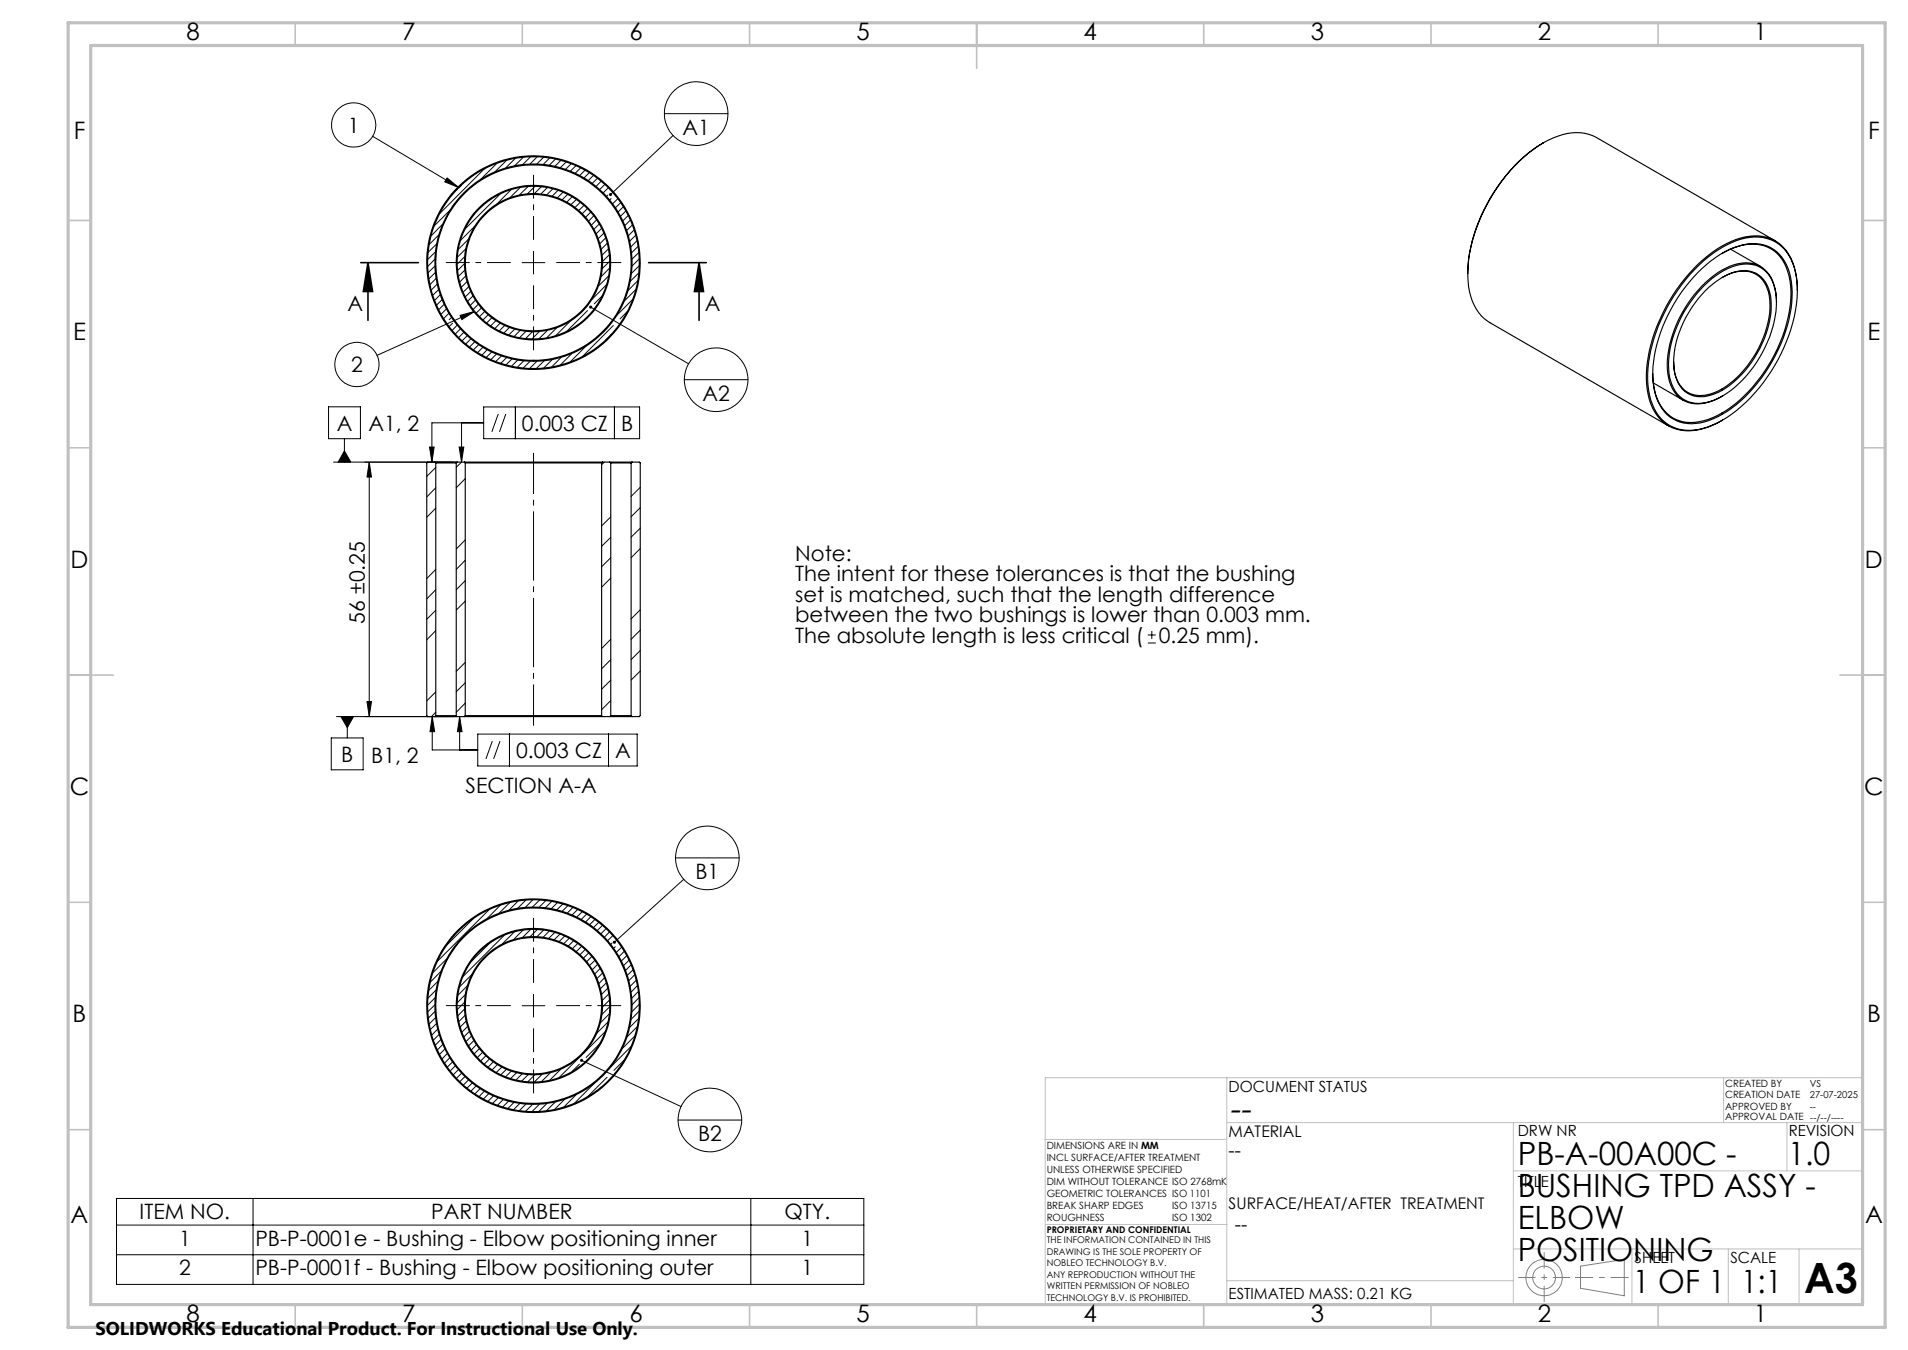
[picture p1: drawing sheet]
<svg xmlns="http://www.w3.org/2000/svg" width="420mm" height="297mm" viewBox="0 0 420 297" stroke-linecap="round" stroke-linejoin="round" font-family="sans-serif">
<g fill="none" stroke="#808080" stroke-width=".22">
<path d="M347.9 278.5l9.6-1.4v8l-9.6-1.7z"/>
<circle cx="339.9" cy="281" r="2.51"/>
<circle cx="339.9" cy="281.1" r="4"/>
</g>
<path d="M334.2 281h11.4" fill="none" stroke="#808080" stroke-width=".22" stroke-dasharray="15.2 1.3 1.3 1.3" stroke-dashoffset="11.4" stroke-linecap="butt"/>
<path d="M339.9 275.5v10.9" fill="none" stroke="#808080" stroke-width=".22" stroke-dasharray="15.2 1.3 1.3 1.3" stroke-dashoffset="11.7" stroke-linecap="butt"/>
<path d="M346.7 281h11.8" fill="none" stroke="#808080" stroke-width=".22" stroke-dasharray="15.2 1.3 1.3 1.3" stroke-dashoffset="11.2" stroke-linecap="butt"/>
<g fill="none" stroke="#c0c0c0" stroke-width=".22">
<path d="M270.1 237.1v49.9M379.4 237.1v9.9M410.1 237.1h-180v49.9M230 250.7h40M270.1 247h140M333.1 257.6h77M333.1 247v40M393.3 247v10.6M230.2 269.4h39.9M333.1 274.8h77M359.2 274.8v12.2M380.4 274.8v12.2"/>
<path d="M396 274.8v12.2M270.1 281.8h63"/>
</g>
<g fill="none" stroke="#c0c0c0" stroke-width=".35">
<path d="M65 5v5M115 5v5M165 5v5M215 5v10M265 5v5M315 5v5M365 5v5M15 48.5h5M410 48.5h5M15 98.5h5M410 98.5h5M15 148.5h10"/>
<path d="M405 148.5h10M15 198.5h5M410 198.5h5M15 248.5h5M410 248.5h5M65 287v5M115 287v5M165 287v5M215 287v5M265 287v5M315 287v5M365 287v5"/>
</g>
<path d="M15 5h400v287h-400zM20 10h390v277h-390z" fill="none" stroke="#c0c0c0" stroke-width=".7"/>
<g fill="none" stroke="#000" stroke-width=".25">
<path d="M339.7 31.5a35.9 35.9 0 0 0-15.2 20 28.2 28.2 0 0 0-1.4 8.7M374 58.3a19.9 19.9 0 0 1 12.3-6.2 8.6 8.6 0 0 1 8.7 6.8 24.6 24.6 0 0 1-1.2 14.9 35.5 35.5 0 0 1-15.7 19.2 11.5 11.5 0 0 1-10.4 .7 10.1 10.1 0 0 1-4.8-7.9 30.4 30.4 0 0 1 4.1-18.1 37.9 37.9 0 0 1 7-9.4zM379.1 55.7a11.2 11.2 0 0 1 10.1-1.3 9.1 9.1 0 0 1 4.8 7.4 27.5 27.5 0 0 1-3.4 16.2 31 31 0 0 1-12.6 13.4 10.3 10.3 0 0 1-9.9 .5 10.1 10.1 0 0 1-4.2-8.1l-.1-1.6M380.9 54.8l6.6 3.8M390.8 53l-39.4-22.7a10.4 10.4 0 0 0-9.6 .1 32.2 32.2 0 0 0-14.4 14.4 31 31 0 0 0-4.1 18.4 10.5 10.5 0 0 0 4.6 7.8l39.4 22.7M373.7 60a19.1 19.1 0 0 1 11.9-6.4 8 8 0 0 1 8.3 6.4 24.2 24.2 0 0 1-1.9 15.7 32.6 32.6 0 0 1-13.9 16 10.8 10.8 0 0 1-9.1 .8 9.4 9.4 0 0 1-5.1-8.3 30.4 30.4 0 0 1 5.4-18.7l1.7-2.4zM375.2 62.8a14 14 0 0 1 9.6-4.7 6.2 6.2 0 0 1 5.9 5.3 20.2 20.2 0 0 1-2.2 13 23.5 23.5 0 0 1-11.1 11.6 6.9 6.9 0 0 1-8.1-1.3 11.1 11.1 0 0 1-1.8-8.8 27.2 27.2 0 0 1 7.7-15.1zM375.4 64a13.5 13.5 0 0 1 8.3-4.5 5.6 5.6 0 0 1 5.8 4.7 18.8 18.8 0 0 1-2.7 13.5 20.5 20.5 0 0 1-9.3 8.9 6 6 0 0 1-7.6-1.5 11.4 11.4 0 0 1-1.1-8.9 25.4 25.4 0 0 1 6.6-12.2zM379.1 61a7.8 7.8 0 0 1 7.2-.8 7.1 7.1 0 0 1 3.3 6.8 23 23 0 0 1-11.4 19 6.7 6.7 0 0 1-7.3-.1 7.9 7.9 0 0 1-2.5-6.4M391.1 66.6a8.5 8.5 0 0 0-3.9-8.1 8.8 8.8 0 0 0-8.2 .9 26.2 26.2 0 0 0-12 21.9 7.6 7.6 0 0 0 4.5 7.2 9.4 9.4 0 0 0 7.7-1.4M395.6 63.9a14.1 14.1 0 0 0-3-9.4 9.3 9.3 0 0 0-10.4-1.8 29.9 29.9 0 0 0-14 12.2 33.7 33.7 0 0 0-5.7 19.8 10.9 10.9 0 0 0 5 9.1 10.8 10.8 0 0 0 9.4-.2l2.3-1.2M363.9 84.2l6.6 3.8"/>
<path d="M95.7 101.7h4.9M95.7 101.7h-1.6l-.2 .1v55.6l.2 .3h1.6M95.7 101.7l.2 .1M95.9 101.8h4.5M95.9 101.8v55.6M100.4 101.8v55.6M100.6 101.7l-.2 .1M100.6 101.7h1.6M102.2 101.7h30.4M102.2 101.7l.2 .1M102.4 101.8h30M102.4 101.8v55.6"/>
<path d="M132.4 101.8v55.6M132.6 101.7h1.6M132.6 101.7l-.2 .1M134.2 101.7h4.9M134.2 101.7l.2 .1M134.4 101.8h4.5M134.4 101.8v55.6M138.9 101.8v55.6M139.1 101.7h1.6l.2 .1v55.6l-.2 .3h-1.6M139.1 101.7l-.2 .1M95.7 157.7h4.9M95.9 157.4h4.5"/>
<path d="M95.9 157.4l-.2 .3M100.4 157.4l.2 .3M100.6 157.7h1.6M102.2 157.7h30.4M102.4 157.4h30M102.4 157.4l-.2 .3M132.4 157.4l.2 .3M132.6 157.7h1.6M134.2 157.7h4.9M134.4 157.4h4.5M134.4 157.4l-.2 .3M138.9 157.4l.2 .3"/>
<circle cx="117.4" cy="57.8" r="15.2"/>
<circle cx="117.4" cy="57.8" r="15"/>
<circle cx="117.4" cy="57.8" r="16.8"/>
<circle cx="117.4" cy="57.8" r="21.7"/>
<circle cx="117.4" cy="57.8" r="21.5"/>
<circle cx="117.4" cy="57.8" r="17"/>
<circle cx="117.4" cy="57.8" r="23.5"/>
<circle cx="117.4" cy="57.8" r="23.3"/>
<circle cx="117.4" cy="221.3" r="15.2"/>
<circle cx="117.4" cy="221.3" r="21.7"/>
<circle cx="117.4" cy="221.3" r="16.8"/>
<circle cx="117.4" cy="221.2" r="15"/>
<circle cx="117.4" cy="221.2" r="21.5"/>
<circle cx="117.4" cy="221.3" r="17"/>
<circle cx="117.4" cy="221.3" r="23.5"/>
<circle cx="117.4" cy="221.2" r="23.3"/>
</g>
<g fill="none" stroke="#000" stroke-width=".22">
<path d="M82 30l19 11.3M98.4 39.2l2.6 2.1-3.1-1.3zM106.6 37.1l-9.8 9.9M109.4 35.9l-3.6 3.5M111.5 35.2l-2.5 2.6M113.5 34.8l-2.2 2.2M115.2 34.6l-1.9 1.9M116.8 34.5l-1.8 1.7M118.3 34.5l-1.6 1.6M119.7 34.6l-1.6 1.5M121 34.7l-1.4 1.5M122.3 35l-1.4 1.4"/>
<path d="M123.5 35.3l-1.4 1.3M124.6 35.6l-1.3 1.3M125.7 36l-1.2 1.2M126.8 36.4l-1.2 1.3M127.8 36.9l-1.2 1.2M128.8 37.4l-1.2 1.2M129.7 38l-1.1 1.2M130.6 38.6l-1.1 1.2M131.5 39.2l-1.1 1.2M132.3 39.9l-1.1 1.1M146.3 25h13.9M148.2 29.8l-13.8 13"/>
<path d="M95.7 57l-1.5 1.6M95.7 58.5l-1.5 1.5M95.8 55.4l-1.7 1.7M95.8 59.9l-1.4 1.4M96.1 53.7l-1.9 1.8M96.6 51.6l-2.1 2.2M97.4 49.3l-2.5 2.6M99.1 46.2l-3.5 3.5M100.6 41.7l-.3 .2M101.6 40.7l-.6 .6M102.2 58l-1.5 1.5M102.3 56.5l-1.7 1.6"/>
<path d="M102.3 59.4l-1.4 1.4M102.6 54.7l-1.9 1.9M103.1 52.6l-2.2 2.3M104.6 49.7l-3.2 3.2M110.1 42.7l-7.8 7.7M112.5 41.7l-3.1 3.2M114.5 41.2l-2.2 2.3M114.9 57.8h5M116.2 41l-1.9 1.9M117.4 55.3v5M117.8 41l-1.7 1.6M119.2 41.1l-1.5 1.5"/>
<path d="M120.5 41.3l-1.4 1.4M121.7 41.5l-1.3 1.4M122.8 41.9l-1.2 1.2M123.9 42.3l-1.2 1.2M125 42.8l-1.2 1.2M125.9 43.3l-1.2 1.2M126.9 43.9l-1.2 1.1M127.7 44.5l-1.1 1.1M128.6 45.2l-1.2 1.1M129.3 45.9l-1.1 1.1M130 46.7l-1.1 1.1M130.7 47.5l-1.1 1.1"/>
<path d="M131.3 48.4l-1.1 1.1M131.9 49.3l-1.2 1.1M132.4 50.2l-1.2 1.2M132.9 51.3l-1.2 1.2M133.1 40.6l-1.1 1.1M133.3 52.3l-1.3 1.3M133.7 53.5l-1.4 1.4M133.8 42.9l-.3 .3M133.9 41.3l-1.1 1.1M133.9 54.7l-1.4 1.4M134.1 56.1l-1.5 1.4M134.2 59l-1.9 1.9"/>
<path d="M134.2 57.5l-1.6 1.6M134.5 43.7l-.3 .3M136 43.7l-1.1 1.1M136.6 44.6l-1.1 1.1M137.2 45.5l-1.1 1.1M137.8 46.4l-1.2 1.2M138.3 47.4l-1.2 1.2M138.7 48.4l-1.2 1.2M139.2 49.5l-1.3 1.2M139.6 50.6l-1.3 1.3M139.9 51.7l-1.3 1.4M140.2 52.9l-1.3 1.4"/>
<path d="M140.4 54.2l-1.4 1.4M140.6 55.6l-1.5 1.4M140.7 56.9l-1.6 1.7M140.7 58.5l-1.7 1.6M96 61.2l-1.3 1.4M96.2 62.5l-1.3 1.3M96.6 63.7l-1.4 1.3M96.9 64.8l-1.2 1.3M97.3 65.9l-1.2 1.2M97.8 67l-1.2 1.2M98.2 68l-1.1 1.1M98.8 68.9l-1.2 1.2"/>
<path d="M99.4 69.8l-.5 .5M99.6 71.1l-.8 .8M100.6 71.5l-1.1 1.2M101.3 69.4l3.2-.9-2.8 1.8zM101.4 72.4l-1.2 1.1M102.1 73.1l-1.1 1.2M102.5 60.7l-1.3 1.4M102.8 61.9l-1.3 1.3M102.8 73.9l-1.1 1.1M103.2 63.1l-1.2 1.2M103.6 64.1l-1.2 1.2M103.6 74.5l-1.1 1.2"/>
<path d="M104.1 65.1l-1.2 1.2M104.5 68.5l-21.5 9.7M104.5 75.2l-1.1 1.1M104.7 66l-1.2 1.2M105.3 66.9l-1.2 1.2M105.4 75.8l-1.2 1.2M106 67.8l-1.2 1.1M106.3 76.4l-1.2 1.2M106.7 68.5l-1.1 1.2M107.2 76.9l-1.1 1.2M107.5 69.2l-1.2 1.2M108.2 77.4l-1.2 1.2"/>
<path d="M108.3 69.9l-1.2 1.1M109.1 70.6l-1.1 1.1M109.3 77.9l-1.2 1.2M110.1 71.1l-1.2 1.2M110.4 78.3l-1.3 1.2M111.1 71.6l-1.2 1.2M111.5 78.7l-1.3 1.2M112.1 72l-1.2 1.3M112.7 78.9l-1.3 1.4M113.3 72.4l-1.3 1.3M114 79.2l-1.4 1.4M114.5 72.7l-1.3 1.3"/>
<path d="M115.3 79.4l-1.4 1.4M115.8 72.9l-1.4 1.4M116.7 79.5l-1.5 1.5M117.2 73l-1.5 1.5M118.2 79.5l-1.6 1.6M118.7 72.9l-1.6 1.7M119.8 79.3l-1.7 1.8M120.5 72.7l-1.9 1.8M121.6 79.1l-1.9 1.9M122.6 72.1l-2.3 2.2M123.5 78.6l-2.1 2.1M125.5 70.7l-3.2 3.2"/>
<path d="M125.9 77.8l-2.6 2.5M129 76.1l-3.5 3.5M129.3 68.3l-4.5 4.6M130 67.6l21.6 12.4M132.5 65.1l-1.7 1.7M133.5 62.6l-3.2 3.3M134 60.7l-2.3 2.2M134.5 73.6l-1.2 1.3M135 71.6l-6.8 6.9M138.1 68.5l-1.6 1.7M139.3 65.9l-3.5 3.5M140 63.7l-2.6 2.5"/>
<path d="M140.4 61.8l-2.1 2.1M140.6 60l-1.9 1.9M72.3 89.5h7v7h-7zM75.8 99.2l1.4 2.5h-2.8zM75.8 96.5v5.2M94.5 98.4h1.1l-.5 3.3zM101.1 98.4h1l-.5 3.3zM101.6 93v8.7M106.5 89.5h34.3v7h-34.3zM106.5 93h-11.4v8.7M109.7 91.1l-1.4 3.9M111.3 91.1l-1.3 3.9"/>
<path d="M113.5 89.5v7M135.3 89.5v7M150.6 83.5h14M73.4 101.7h27.2M81.3 101.7l.5 3.2h-1zM81.3 101.7v56M95.9 102.8l-2 2M95.9 107.3l-2 2M95.9 111.8l-2 2M101.6 101.7l-1.2 1.1M102.4 118.8l-2 2M102.4 105.3l-2 2"/>
<path d="M133 101.7l-.6 .5M134.4 113.7l-2 2M134.4 118.2l-2 2M140.9 107.2l-2 2M140.9 111.7l-2 2M140.9 116.2l-2 2M95.9 125.3l-2 2M95.9 129.7l-2 2.1M95.9 134.3l-2 1.9M95.9 138.7l-2 2.1M102.4 123.3l-2 2M102.4 127.7l-2 2"/>
<path d="M102.4 132.3l-2 1.9M134.4 127.2l-2 2M134.4 122.7l-2 2M140.9 134.2l-2 2M140.9 138.6l-2 2M140.9 120.7l-2 2M252.7 139.7h1.7M253.5 138.8v1.8M74 157.7h26.6M75 157.7h2.8l-1.4 2.4zM76.4 157.7v4.6M80.8 154.3h1l-.5 3.4z"/>
<path d="M95.1 157.7l.6 3.3h-1zM95.1 157.7v7.3h10.1M95.9 152.2l-2 2M95.9 156.7l-.9 1M101.2 157.7l.5 3.3h-1zM101.2 157.7v7.3M102.4 145.7l-2 2M102.4 150.2l-2 2M102.4 154.7l-2 2M134.4 140.6l-2 2.1M134.4 145.1l-2 2M134.4 149.6l-2 2"/>
<path d="M134.4 154.1l-2 2M140.9 143.1l-2 2M140.9 147.6l-2 2M252.7 141.5h1.7M72.9 162.3h7v7.1h-7zM105.2 161.5h35.1v7h-35.1zM108.4 163.1l-1.4 3.9M110.1 163.1l-1.4 3.9M112.1 161.5v7M133.9 161.5v7M110.2 199.1l-3.1 3.1M112.3 198.5l-2.4 2.4"/>
<path d="M114.1 198.2l-2.1 2M115.7 198l-1.8 1.8M117.3 197.9l-1.7 1.7M118.8 198l-1.6 1.6M120.2 198.1l-1.5 1.5M121.5 198.3l-1.4 1.4M122.7 198.6l-1.3 1.3M123.9 198.9l-1.3 1.3M125 199.2l-1.2 1.3M126.1 199.6l-1.2 1.3M148.7 188.7h14M150.5 193.4l-15.2 13.9"/>
<path d="M95.8 219.5l-1.7 1.7M96 217.8l-1.8 1.8M96.4 215.9l-2 2M97.1 213.7l-2.4 2.4M98.3 211l-3 3M102.4 218.8l-1.8 1.8M102.9 216.9l-2.1 2.1M103.9 214.4l-2.8 2.7M104.2 202l-6 6.1M107.7 200.1l-11.5 11.4M107.7 207.5l-4 4.1M111.1 205.7l-9.2 9.2"/>
<path d="M113.3 205l-2.7 2.7M115.1 204.6l-2 2.1M116.8 204.5l-1.8 1.8M117.4 218.8v5M118.3 204.5l-1.6 1.6M119.7 204.6l-1.5 1.5M120.9 204.8l-1.3 1.4M122.1 205.1l-1.3 1.3M123.3 205.5l-1.3 1.3M124.3 205.9l-1.2 1.2M125.3 206.4l-1.2 1.2M126.3 207l-1.2 1.1"/>
<path d="M127.1 200.1l-1.2 1.2M127.2 207.6l-1.2 1.1M128 208.2l-1.1 1.1M128.2 200.6l-1.2 1.2M128.8 208.9l-1.1 1.1M129.1 201.1l-1.1 1.2M129.6 209.7l-1.2 1.1M130.1 201.7l-1.2 1.1M130.3 210.4l-1.1 1.2M131 202.3l-1.2 1.1M131 211.3l-1.2 1.1M131.6 212.2l-1.2 1.1"/>
<path d="M131.8 202.9l-1.1 1.1M132.1 213.1l-1.2 1.2M132.6 203.6l-1.1 1.1M132.6 214.1l-1.2 1.2M133.1 215.1l-1.3 1.3M133.4 204.3l-1.1 1.1M133.5 216.2l-1.3 1.3M133.8 217.4l-1.4 1.4M134 218.6l-1.4 1.5M134.2 205l-1.2 1.2M134.2 220l-1.6 1.5M134.7 207.5l-.3 .3"/>
<path d="M134.9 205.8l-1.2 1.2M135.4 208.3l-.3 .3M136.8 208.4l-1.1 1.1M137.4 209.3l-1.2 1.2M138 210.3l-1.2 1.1M138.5 211.2l-1.2 1.2M138.9 212.3l-1.2 1.2M139.3 213.4l-1.2 1.2M139.7 214.5l-1.3 1.3M140.1 215.6l-1.4 1.4M140.3 216.8l-1.4 1.5M140.5 218.2l-1.4 1.4"/>
<path d="M140.7 219.5l-1.6 1.5M95.7 221l-1.5 1.6M95.8 222.5l-1.5 1.5M95.9 223.9l-1.4 1.4M96.1 225.2l-1.4 1.3M96.3 226.4l-1.3 1.3M96.7 227.6l-1.3 1.2M97 228.7l-1.2 1.2M97.5 229.8l-1.2 1.2M97.9 230.8l-1.2 1.2M98.5 231.8l-1.2 1.2M99 232.7l-1.1 1.2"/>
<path d="M99.6 233.6l-1.1 1.2M100.2 234.5l-1.1 1.1M100.9 235.3l-1.1 1.2M101.6 236.1l-1.1 1.1M102.2 220.5l-1.6 1.6M102.2 222l-1.4 1.5M102.3 236.9l-1.1 1.1M102.4 223.4l-1.4 1.4M102.6 224.6l-1.3 1.4M102.9 225.8l-1.2 1.3M103.1 237.6l-1.1 1.1M103.3 226.9l-1.2 1.2"/>
<path d="M103.8 228l-1.2 1.1M104 238.3l-1.2 1.1M104.3 228.9l-1.1 1.2M104.8 238.9l-1.2 1.2M104.9 229.8l-1.1 1.2M105.5 230.7l-1.1 1.1M105.7 239.5l-1.2 1.2M106.2 231.5l-1.1 1.2M107 232.3l-1.2 1.1M107.7 233l-1.1 1.1M108.6 233.6l-1.1 1.2M109.5 234.2l-1.2 1.2"/>
<path d="M110.5 234.8l-1.2 1.1M111.5 235.2l-1.3 1.3M112.5 235.7l-1.2 1.2M113.7 236l-1.3 1.3M114.9 221.3h5M114.9 236.3l-1.3 1.3M116.3 236.4l-1.5 1.4M117.7 236.5l-1.5 1.5M119.3 236.3l-1.7 1.8M121.2 236l-2 1.9M123.5 235.2l-2.5 2.5M127.5 234.1l-1.6 1.7"/>
<path d="M127.8 232.3l-4.7 4.8M128 233.3l21.9 10.1M130.8 238.3l-4.4 4.5M131.9 229.7l-2.9 3M133.2 226.9l-4.7 4.8M133.6 237l-4.2 4.2M133.8 224.8l-2.4 2.5M134.1 223.1l-1.9 1.9M134.2 221.5l-1.7 1.7M137.4 233.2l-2.3 2.3M138.9 230.2l-4.4 4.5M139.8 227.9l-2.8 2.8"/>
<path d="M140.3 225.9l-2.3 2.2M140.5 224.1l-1.9 2M140.7 222.5l-1.8 1.8M140.7 220.9l-1.6 1.7M106.6 240.1l-1.2 1.2M107.6 240.6l-1.2 1.2M108.6 241.1l-1.2 1.2M109.7 241.5l-1.3 1.2M110.8 241.9l-1.3 1.3M111.9 242.2l-1.3 1.4M113.1 242.5l-1.3 1.4M114.4 242.7l-1.4 1.5"/>
<path d="M115.8 242.9l-1.5 1.4M117.2 243l-1.5 1.5M118.7 242.9l-1.6 1.6M120.4 242.7l-1.8 1.8M122.2 242.4l-1.9 2M124.3 241.8l-2.2 2.3M126.9 240.8l-2.8 2.8M149.3 246.4h14M25.6 263.7h164.5v18.9h-164.5zM25.6 269.5h164.5M25.6 276h164.5M55.7 263.7v18.9"/>
<path d="M165.3 263.7v18.9"/>
<circle cx="77.9" cy="27.5" r="4.9"/>
<circle cx="153.2" cy="25" r="7"/>
<circle cx="78.6" cy="80.2" r="4.9"/>
<circle cx="157.6" cy="83.5" r="7"/>
<circle cx="155.7" cy="188.7" r="7"/>
<circle cx="156.3" cy="246.4" r="7"/>
</g>
<path d="M79.4 57.8h12.7M81 57.8l1 6.3h-2zM81 57.8v12.7M142.8 57.8h12.7M153.9 57.8l1 6.3h-2zM153.9 57.8v12.7" fill="none" stroke="#000" stroke-width=".35"/>
<path d="M112.4 57.8h-14.3M117.4 52.8v-14.3M122.4 57.8h14.3M117.4 62.8v14.3M117.4 216.2v-14.3M112.4 221.2h-14.3M117.4 226.2v14.3M122.4 221.2h14.3" fill="none" stroke="#000" stroke-width=".22" stroke-dasharray="15.2 1.3 1.3 1.3" stroke-dashoffset="10" stroke-linecap="butt"/>
<path d="M117.4 159.6v-60" fill="none" stroke="#000" stroke-width=".22" stroke-dasharray="15.2 1.3 1.3 1.3" stroke-dashoffset="6.2" stroke-linecap="butt"/>
<g fill="#000">
<path d="M98.4 39.2l2.6 2.1-3.1-1.3zM101.3 69.4l3.2-.9-2.8 1.8zM134.2 42.5l-.2 .3 .1 .2 .3-.2-.3 .2a.35 .35 0 0 0 .5 .1 .35 .35 0 0 0 .1-.5 .35 .35 0 0 0-.5-.1zM129.7 67.4a.34 .34 0 0 0 .2 .5 .34 .34 0 0 0 .4-.4 .34 .34 0 0 0-.5-.2l-.1 .1 .3 .2zM101.1 98.4h1l-.5 3.3zM94.5 98.4h1.1l-.5 3.3zM101.2 157.7l.5 3.3h-1zM95.1 157.7l.6 3.3h-1zM75.8 99.2l1.4 2.5h-2.8zM75 157.7l1.4 2.4 1.4-2.4zM134.9 207.1l.1 .4 .3-.2-.3 .2a.34 .34 0 0 0 .5 0 .34 .34 0 0 0-.1-.5 .34 .34 0 0 0-.5 .1zM127.8 233l-.1 .1 .3 .2-.3-.2a.35 .35 0 0 0 .3 .5 .35 .35 0 0 0 .4-.4 .35 .35 0 0 0-.6-.2z"/>
<path d="M153.9 57.8l1 6.3h-2zM81 57.8l1 6.3h-2z"/>
<path d="M81.3 101.7l.5 3.2h-1zM80.8 154.3h1l-.5 3.4z"/>
</g>
<text font-size="9.2" x="397.2" y="284.5">A3</text>
<text font-size="7.3" x="270.4" y="246.3">--</text>
<g font-size="7.1">
<text x="334.1" y="256.2">PB-A-00A00C -</text>
<text x="393.6" y="256.2">1.0</text>
<text x="334.1" y="263.3">BUSHING TPD ASSY -</text>
<text x="334.1" y="270.3">ELBOW</text>
<text x="334.1" y="277.4">POSITIONING</text>
<text x="359.4" y="284.5">1 OF 1</text>
<text x="383.3" y="284.5">1:1</text>
</g>
<g font-size="5.3">
<text x="41" y="8.9">8</text>
<text x="88.5" y="8.9">7</text>
<text x="138.5" y="8.9">6</text>
<text x="188.5" y="8.9">5</text>
<text x="238.5" y="8.9">4</text>
<text x="288.5" y="8.9">3</text>
<text x="338.5" y="8.9">2</text>
<text x="386" y="8.9">1</text>
<text x="16.2" y="30.7">F</text>
<text x="411.2" y="30.7">F</text>
<text x="16.1" y="74.9">E</text>
<text x="411.1" y="74.9">E</text>
<text x="15.5" y="124.9">D</text>
<text x="410.5" y="124.9">D</text>
<text x="15.4" y="174.9">C</text>
<text x="410.4" y="174.9">C</text>
<text x="16" y="224.9">B</text>
<text x="411" y="224.9">B</text>
<text x="15.5" y="269.2">A</text>
<text x="410.5" y="269.2">A</text>
<text x="41" y="290.9">8</text>
<text x="88.5" y="290.9">7</text>
<text x="138.5" y="290.9">6</text>
<text x="188.5" y="290.9">5</text>
<text x="238.5" y="290.9">4</text>
<text x="288.5" y="290.9">3</text>
<text x="338.5" y="290.9">2</text>
<text x="386" y="290.9">1</text>
</g>
<g font-size="4.7">
<text x="76.6" y="29.2">1</text>
<text x="150.2" y="29.6">A1</text>
<text x="76.5" y="68.3">A</text>
<text x="155.2" y="68.3">A</text>
<text x="77.3" y="81.9">2</text>
<text x="154.6" y="88.2">A2</text>
<text x="74.1" y="94.8">A</text>
<text x="81.1" y="94.9">A1, 2</text>
<text x="114.9" y="94.8">0.003 CZ</text>
<text x="136.7" y="94.8">B</text>
<text x="175" y="123.3">Note:</text>
<text x="175" y="127.9">The intent for these tolerances is that the bushing</text>
<text x="80.3" y="137.2" transform="rotate(-90 80.3 137.2)">56 ±0.25</text>
<text x="175" y="132.4">set is matched, such that the length difference</text>
<text x="175" y="136.9">between the two bushings is lower than 0.003 mm.</text>
<text x="175" y="141.4">The absolute length is less critical (</text>
<text x="255.1" y="141.4">0.25 mm).</text>
<text x="75.1" y="167.6">B</text>
<text x="81.7" y="167.8">B1, 2</text>
<text x="113.6" y="166.8">0.003 CZ</text>
<text x="135.4" y="166.8">A</text>
<text x="102.5" y="174.4">SECTION A-A</text>
<text x="153.1" y="193.4">B1</text>
<text x="153.7" y="251">B2</text>
<text x="30.7" y="268.3">ITEM NO.</text>
<text x="94.9" y="268.3">PART NUMBER</text>
<text x="172.7" y="268.3">QTY.</text>
<text x="39.4" y="274">1</text>
<text x="56.2" y="274">PB-P-0001e - Bushing - Elbow positioning inner</text>
<text x="176.4" y="274">1</text>
<text x="39.4" y="280.5">2</text>
<text x="56.2" y="280.5">PB-P-0001f - Bushing - Elbow positioning outer</text>
<text x="176.4" y="280.5">1</text>
</g>
<g font-size="4.2">
<text x="270.4" y="254.6">--</text>
<text x="271.8" y="270.8">--</text>
</g>
<text font-size="4.1" x="21" y="293.7">SOLIDWORKS Educational Product. For Instructional Use Only.</text>
<g font-size="3.5">
<text x="270.4" y="250.1">MATERIAL</text>
<text x="270.4" y="266">SURFACE/HEAT/AFTER TREATMENT</text>
</g>
<g font-size="3.4">
<text x="270.4" y="240.2">DOCUMENT STATUS</text>
<text x="334.1" y="250">DRW NR</text>
<text x="393.7" y="250">REVISION</text>
<text x="334.1" y="261.1">TITLE</text>
<text x="359.8" y="277.9">SHEET</text>
<text x="380.9" y="277.9">SCALE</text>
<text x="270.4" y="285.7">ESTIMATED MASS: 0.21 KG</text>
</g>
<g font-size="2.2">
<text x="379.7" y="239.1">CREATED BY</text>
<text x="379.7" y="244.2">APPROVED BY</text>
<text x="379.7" y="241.6">CREATION DATE</text>
<text x="379.7" y="246.5">APPROVAL DATE --/--/----</text>
<text x="230.4" y="252.7">DIMENSIONS ARE IN MM</text>
<text x="230.4" y="255.4">INCL SURFACE/AFTER TREATMENT</text>
<text x="230.4" y="258">UNLESS OTHERWISE SPECIFIED</text>
<text x="230.4" y="260.7">DIM WITHOUT TOLERANCE ISO 2768mK</text>
<text x="230.4" y="263.3">GEOMETRIC TOLERANCES ISO 1101</text>
<text x="230.4" y="266">BREAK SHARP EDGES</text>
<text x="230.4" y="268.6">ROUGHNESS</text>
<text x="258" y="266">ISO 13715</text>
<text x="258" y="268.7">ISO 1302</text>
</g>
<g font-size="2.1">
<text x="398.4" y="239.1">VS</text>
<text x="398.4" y="244.2">--</text>
<text x="398.4" y="241.7">27-07-2025</text>
</g>
<g font-size="2">
<text x="230.4" y="271.3">PROPRIETARY AND CONFIDENTIAL</text>
<text x="230.4" y="273.5">THE INFORMATION CONTAINED IN THIS</text>
<text x="230.4" y="276.1">DRAWING IS THE SOLE PROPERTY OF</text>
<text x="230.4" y="278.6">NOBLEO TECHNOLOGY B.V.</text>
<text x="230.4" y="281.1">ANY REPRODUCTION WITHOUT THE</text>
<text x="230.4" y="283.6">WRITTEN PERMISSION OF NOBLEO</text>
<text x="230.4" y="286.2">TECHNOLOGY B.V. IS PROHIBITED.</text>
</g>
</svg>
